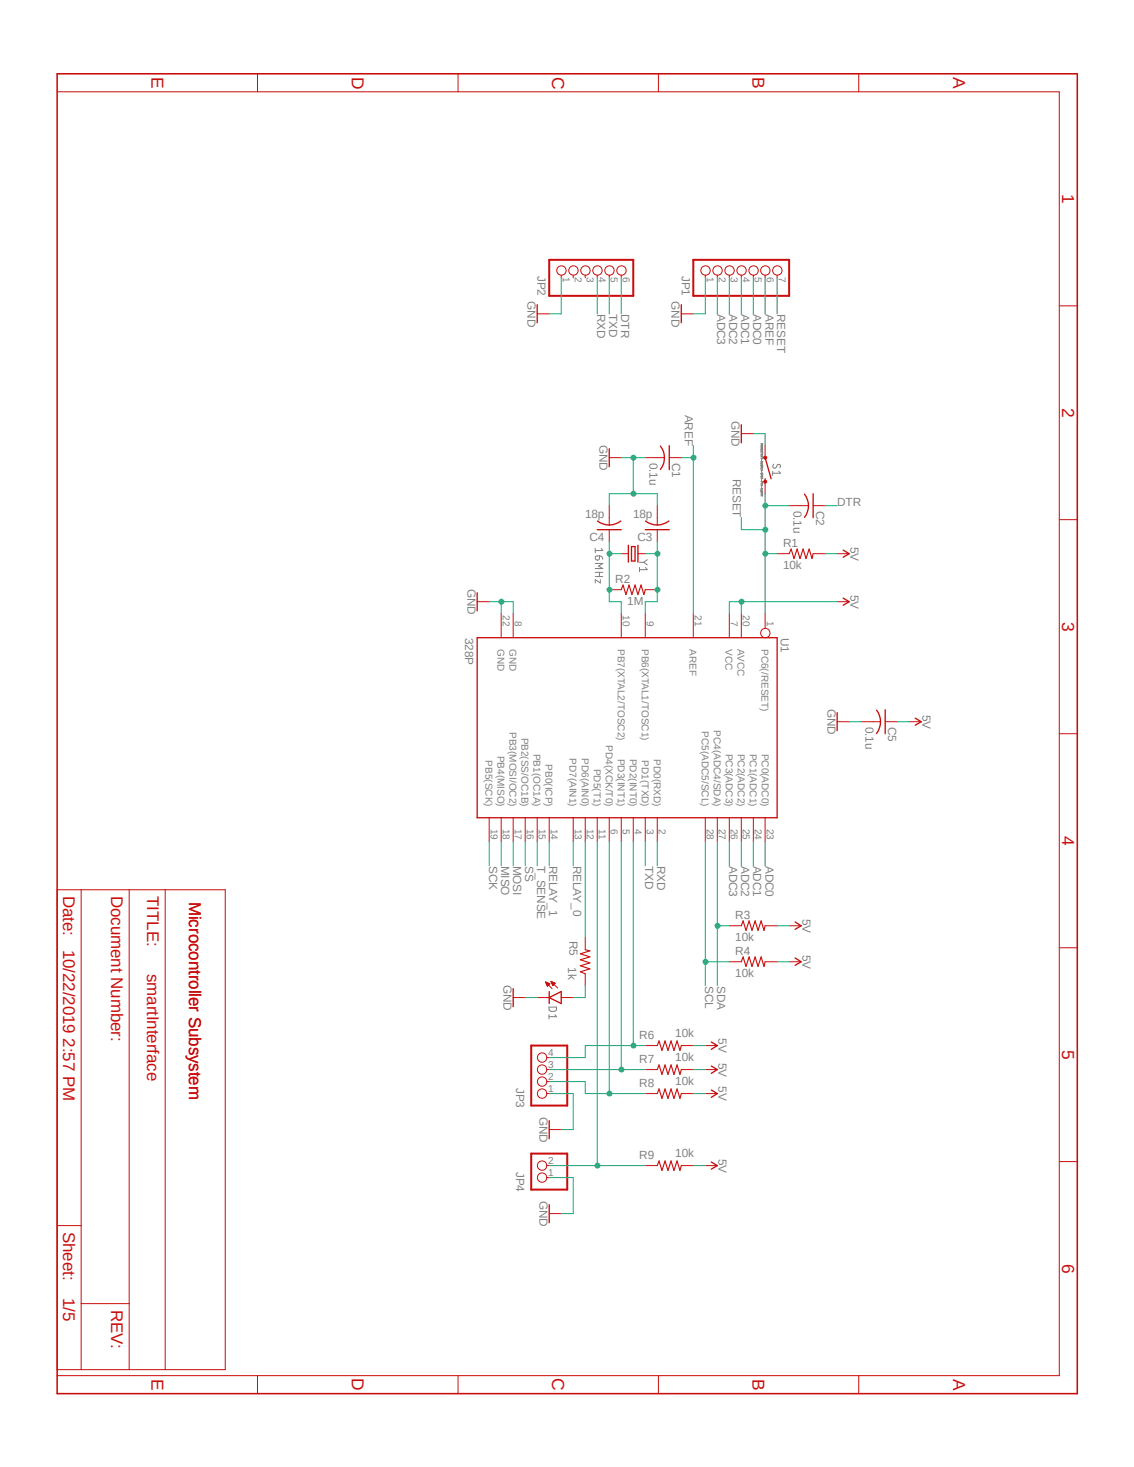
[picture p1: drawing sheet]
<svg xmlns="http://www.w3.org/2000/svg" width="216mm" height="279mm" viewBox="0 0 216 279" stroke-linecap="round" stroke-linejoin="round" font-family="sans-serif">
<path d="M10.4 13.6l195 252.2M205.4 13.6l-195 252.2" fill="none" stroke="#fff" stroke-width=".19"/>
<g fill="none" stroke="#808080" stroke-width=".19">
<path d="M144.9 86.9h.3v.1h-.2M144.9 89.2v-.1h.3v.1M144.9 90.4h.3v.2l-.2-.2M144.9 91.7h.3v.2l-.2-.2M144.9 84.5h.3l-.2 .1 .2 .1h-.3M144.9 85.2h.3l-.2 .1 .2 .1h-.3M144.9 85.8v-.2h.3v.2M144.9 88.7h.3M144.9 85.9h.3l-.3 .2h.3M144.9 86.3h.3M144.9 86.5l.3 .1-.3 .1M144.9 87.3h.2"/>
<path d="M144.9 88.9h.3M144.9 89.4h.3M144.9 89.6h.3M144.9 91.1h.3M144.9 92.1h.3M144.9 92.3h.3M144.9 92.5h.3M144.9 93.3h.1M144.9 93.3v.1M144.9 93.8h.3l-.2 .1 .2 .2h-.3M144.9 94.2h.3l-.2 .1 .2 .1h-.3M144.9 84.9h.3v.1h-.3z"/>
<path d="M144.9 87.9v.2l.3-.2v.2M144.9 90.1v.2l.2-.2 .1 .2M144.9 90.7v.2l.2-.2 .1 .2M144.9 93.5l.3 .1-.2 .1zM144.9 86.5v.2M144.9 93.5l.3 .1M145 87.5v.3M145 89.7v.3M145 91.3v.2M145 92.7v.2M145 93.2v.1M145 86.9v.1"/>
<path d="M145 87h-.1M145.1 93l-.1 .2M145.1 93l-.2 .1 .1 .1M145.1 93l.1 .2M145.1 85.6v.1M145.1 89.4v.2M145.1 92.3v.2M145.1 87.3l.1 .1M145.2 86.2v.2M145.2 88.8v.2M145.2 91v.2M145.2 92v.2"/>
<path d="M145.2 87.2l-.1 .1M145.2 88.2l-.3 .1h.2l-.2 .1 .3 .1M147.1 89.7v.9M147.3 88.4a.47 .47 0 0 0 0 .8h.3l.5-.7a.34 .34 0 0 1 .5 .2l-.1 .4M148.3 89.7l.3 .4h-1.5M113.3 104.4v.9M113.3 107.3h1.5l-.8 .5 .8 .5h-1.5M113.3 109h1.5M113.3 109.8h1.5M113.4 106l.1-.1h.6v.4a.42 .42 0 0 1-.5 .4 .42 .42 0 0 1-.2-.7zM114.1 105.9a.59 .59 0 0 1 .7 .6M114.1 109v.8"/>
<path d="M114.3 110.4v.6l-1-.6v.6M114.5 104.4l.3 .5h-1.5M121.8 107.1h.8M121.8 108.1v.8M122.6 107.1l.6 .5M122.9 108.1l.3 .4h-1.4M123.2 106.6l-.6 .5M104.5 191.8h1.5l-.1 .6-.3 .2h-.7l-.3-.2zM104.5 193.3v.8M105.7 193.3l.3 .3h-1.5"/>
</g>
<g fill="none" stroke="#c90d0c" stroke-width=".25">
<path d="M125.7 85a3.6 3.6 0 0 1 0 4.4M127.4 84.9v4.6M145.7 91.2v.5M145.7 87.2l1.1 4M153.2 94.1a3.6 3.6 0 0 1 0 4.5M154.8 94v4.6M90.8 112.9v3.4M160.5 113.9l1.2 .7-1.2 .7M160.5 104.8l1.2 .7-1.2 .6M90.8 121.5h57.2v34.2h-57.2zM159.4 135.7v3.4M166.9 135.3a3.6 3.6 0 0 1 0 4.4"/>
<path d="M168.5 135.2v4.5M174.2 136.8l1.2 .7-1.2 .6M151.4 175.6l1.1 .7-1.1 .7M151.4 182.5l1.1 .7-1.1 .7"/>
</g>
<g fill="none" stroke="#c90d0c" stroke-width=".19">
<path d="M10.9 17.5h190.8v244.5h-190.8M49 14.1v3.4M87.2 14.1v3.4M125.3 14.1v3.4M163.5 14.1v3.4M201.7 58.3h3.4M122.9 87.2h3.6M127.4 87.2h2.3M150.2 96.3h3.7M154.8 96.3h2.3M201.7 99h3.4M90.8 114.6h2.3"/>
<path d="M95.4 116.9v4.6M97.7 116.9v4.6M118.3 116.9v4.6M122.9 116.9v4.6M132 116.9v4.6M138.9 116.9v4.6M141.1 116.9v4.6M145.7 116.9v2.8M148 105.5h2.2M154.8 105.5h2.3M159.4 114.6h2.3M159.4 105.5h2.3"/>
<path d="M159.4 137.5h2.3M164 137.5h3.6M168.5 137.5h2.3M173.1 137.5h2.3M201.7 139.7h3.4M93.1 155.7v4.6M95.4 155.7v4.6M97.7 155.7v4.6M100 155.7v4.6M102.3 155.7v4.6M104.6 155.7v4.6M109.1 155.7v4.6"/>
<path d="M111.4 155.7v4.6M113.7 155.7v4.6M116 155.7v4.6M118.3 155.7v4.6M120.6 155.7v4.6M122.9 155.7v4.6M125.1 155.7v4.6M134.3 155.7v4.6M136.6 155.7v4.6M138.9 155.7v4.6M141.1 155.7v4.6M143.4 155.7v4.6"/>
<path d="M145.7 155.7v4.6M10.9 169.5h32v91.4h-32zM15.5 169.5v91.4M24.6 169.5v91.4M31.5 169.5v91.4M138.9 176.3h2.2M145.7 176.3h2.3M150.2 176.3h2.3M138.9 183.2h2.2M145.7 183.2h2.3M150.2 183.2h2.3M201.7 180.5h3.4"/>
<path d="M10.9 233.4h4.6M201.7 221.2h3.4M15.5 248.3h9.1M49 262v3.4M87.2 262v3.4M125.3 262v3.4M163.5 262v3.4"/>
<circle cx="145.7" cy="120.6" r=".89"/>
</g>
<path d="M10.9 14.1h194.2v251.3h-194.2z" fill="none" stroke="#c90d0c" stroke-width=".3"/>
<path d="M150.2 105.5l.4-.9 .6 1.8 .6-1.8 .5 1.8 .6-1.8 .6 1.8 .6-1.8 .5 1.8 .2-.9M141.1 176.3l.4-.9 .5 1.8 .6-1.8 .6 1.8 .6-1.8 .5 1.8 .6-1.8 .6 1.8 .2-.9M141.1 183.2l.4-1 .5 1.9 .6-1.9 .6 1.9 .6-1.9 .5 1.9 .6-1.9 .6 1.9 .2-.9" fill="none" stroke="#c90d0c" stroke-width=".21"/>
<path d="M145.5 87h.4l.1 .2-.1 .2h-.4l-.1-.2z" fill-rule="evenodd" fill="#c90d0c"/>
<path d="M145.5 87h.4l.1 .2-.1 .2h-.4l-.1-.2z" fill="none" stroke="#c90d0c" stroke-width=".19"/>
<path d="M145.5 91.5h.4l.1 .2-.1 .2h-.4l-.1-.2z" fill-rule="evenodd" fill="#c90d0c"/>
<g fill="none" stroke="#c90d0c" stroke-width=".19">
<path d="M102.3 59.8h2.3M106.8 52.4v.5M109.1 52.4v.5M111.4 52.4v.5M113.7 52.4v.5M116 52.4v.5M118.3 52.4v.5M129.7 59.8h2.3M134.3 52.4v.5M136.6 52.4v.5M138.9 52.4v.5M141.1 52.4v.5"/>
<path d="M143.4 52.4v.5M145.7 52.4v.5M148 52.4v.5M116 87.2h2.3M116 96.3v3.7M125.1 96.3v3.7M141.1 82.6h2.3M145.5 91.5h.4l.1 .2-.1 .2h-.4l-.1-.2zM145.7 84.9v2.3M145.7 91.7v2.3M116 100.9v2.3M116 112.3h2.3"/>
<path d="M118.3 105.5h1.3M121.5 105.5h1.4M122.9 112.3h2.2M125.1 100.9v2.3M111.4 178.6v2.3M97.7 190h2.3M102.3 190h2.3M103.9 187l1.2 1.3M103.9 187l.8 .4-.5 .4zM103.9 187.1h.1M104 187.1v.2M104.1 187.1v.4"/>
<path d="M104.1 187.2v.4M104.2 187.2v.6M104.3 187.2v.6M104.4 187.2v.5M104.4 187.3v.3M104.5 187.3v.3M104.6 187.3v.2M104.6 187.4h.1M104.9 186.9l1.3 1.3M104.9 186.9l.8 .4-.5 .4M104.9 186.9l.3 .8M104.9 186.9v.1"/>
<path d="M105 187v.2M105.1 187v.3M105.2 187v.5M105.2 187.1v.6M105.3 187.1v.6M105.4 187.1v.5M105.5 187.2v.3M105.6 187.2v.2M105.7 187.2v.1M106.8 190h2.3M111.4 185.5v2.2M122.9 199.1h2.2"/>
<path d="M129.7 199.1h2.3M134.3 199.1h2.3M104.1 208.3h.5M104.1 206h.5M104.1 203.7h.5M104.1 201.4h.5M104.6 215.1h2.2M122.9 208.3h2.2M122.9 203.7h2.2M129.7 208.3h2.3M129.7 203.7h2.3M134.3 208.3h2.3"/>
<path d="M134.3 203.7h2.3M104.1 224.3h.5M104.1 222h.5M104.6 231.1h2.2M122.9 222h2.2M129.7 222h2.3M134.3 222h2.3"/>
<circle cx="106.9" cy="51.5" r=".89"/>
<circle cx="109.2" cy="51.5" r=".89"/>
<circle cx="111.5" cy="51.5" r=".89"/>
<circle cx="113.7" cy="51.5" r=".89"/>
<circle cx="116" cy="51.5" r=".89"/>
<circle cx="118.3" cy="51.5" r=".89"/>
<circle cx="134.3" cy="51.5" r=".89"/>
<circle cx="136.6" cy="51.5" r=".89"/>
<circle cx="138.9" cy="51.5" r=".89"/>
<circle cx="141.2" cy="51.5" r=".89"/>
<circle cx="143.5" cy="51.5" r=".89"/>
<circle cx="145.7" cy="51.5" r=".89"/>
<circle cx="148" cy="51.5" r=".89"/>
<circle cx="103.2" cy="208.3" r=".89"/>
<circle cx="103.2" cy="201.4" r=".89"/>
<circle cx="103.2" cy="203.7" r=".89"/>
<circle cx="103.2" cy="206" r=".89"/>
<circle cx="103.2" cy="224.3" r=".89"/>
<circle cx="103.2" cy="222" r=".89"/>
</g>
<g fill="none" stroke="#c90d0c" stroke-width=".25">
<path d="M102.3 58v3.5M129.7 58v3.5M113.7 99.2a3.6 3.6 0 0 0 4.5 0M116 85.5v3.4M122.9 99.2a3.6 3.6 0 0 0 4.4 0M141.1 80.9v3.4M113.7 100.9h4.6M119.6 103.8v3.3M120.2 104.1h.7v2.7h-.7zM121.5 103.8v3.3M122.9 100.9h4.5M97.7 188.3v3.4"/>
<path d="M104.6 188.8v2.3M104.6 190l2.2-1.2v2.3zM135.4 198.5l1.2 .6-1.2 .8M104.6 213.4v3.5M135.4 203l1.2 .7-1.2 .7M135.4 207.6l1.2 .7-1.2 .7M104.6 229.4v3.5M135.4 221.3l1.2 .7-1.2 .7"/>
</g>
<path d="M104.6 49.5h16v6.8h-16zM132 49.5h18.2v6.8h-18.2zM101.1 199.1h6.9v11.5h-6.9zM101.1 219.7h6.9v6.9h-6.9z" fill="none" stroke="#c90d0c" stroke-width=".38"/>
<path d="M118.3 112.3l.3-.9 .6 1.8 .6-1.8 .5 1.8 .6-1.8 .6 1.8 .5-1.8 .6 1.8 .3-.9M111.4 180.9l.9 .2-1.8 .6 1.8 .5-1.8 .6 1.8 .6-1.8 .5 1.8 .6-1.8 .6 .9 .4M125.1 199.1l.4-.9 .5 1.9 .6-1.9 .6 1.9 .6-1.9 .5 1.9 .6-1.9 .6 1.9 .2-1M125.1 203.7l.4-.9 .5 1.8 .6-1.8 .6 1.8 .6-1.8 .5 1.8 .6-1.8 .6 1.8 .2-.9M125.1 208.3l.4-.9 .5 1.8 .6-1.8 .6 1.8 .6-1.8 .5 1.8 .6-1.8 .6 1.8 .2-.9M125.1 222l.4-.9 .5 1.8 .6-1.8 .6 1.8 .6-1.8 .5 1.8 .6-1.8 .6 1.8 .2-.9" fill="none" stroke="#c90d0c" stroke-width=".21"/>
<path d="M93.1 114.6h4.6v2.3M95.4 114.6v2.3" fill="none" stroke="#0dab76" stroke-width=".19"/>
<circle cx="95.5" cy="114.6" r=".46" fill="#0dab76"/>
<g fill="none" stroke="#0dab76" stroke-width=".19">
<path d="M116 96.3v-2.3h9.1v2.3M118.3 87.2h4.6M120.6 87.2v6.8M143.4 82.6h2.3v2.3M161.7 137.5h2.3M104.6 208.3h4.5v6.8h-2.3M104.6 224.3h4.5v6.8h-2.3"/>
<circle cx="95.5" cy="114.6" r=".46"/>
</g>
<circle cx="120.6" cy="87.2" r=".46" fill="#0dab76"/>
<circle cx="120.6" cy="87.2" r=".46" fill="none" stroke="#0dab76" stroke-width=".19"/>
<circle cx="120.6" cy="94" r=".46" fill="#0dab76"/>
<g fill="none" stroke="#0dab76" stroke-width=".19">
<path d="M106.8 52.9v6.9h-2.2M134.3 52.9v6.9h-2.3M134.3 160.3v27.4M100 190h2.3M134.3 183.2h4.6"/>
<circle cx="120.6" cy="94" r=".46"/>
</g>
<circle cx="134.3" cy="183.2" r=".46" fill="#0dab76"/>
<g fill="none" stroke="#0dab76" stroke-width=".19">
<path d="M136.6 160.3v27.4M136.6 176.3h2.3"/>
<circle cx="134.3" cy="183.2" r=".46"/>
</g>
<circle cx="136.6" cy="176.3" r=".46" fill="#0dab76"/>
<g fill="none" stroke="#0dab76" stroke-width=".19">
<path d="M141.1 114.6v2.3M159.4 114.6h-20.5v2.3M170.8 137.5h2.3M148 176.3h2.2M148 183.2h2.2"/>
<circle cx="136.6" cy="176.3" r=".46"/>
</g>
<circle cx="141.2" cy="114.6" r=".46" fill="#0dab76"/>
<g fill="none" stroke="#0dab76" stroke-width=".19">
<path d="M145.7 94v22.9M145.7 105.5h2.3M157.1 105.5h2.3M132 199.1h2.3M132 203.7h2.3M132 208.3h2.3M132 222h2.3"/>
<circle cx="141.2" cy="114.6" r=".46"/>
</g>
<circle cx="145.7" cy="105.5" r=".46" fill="#0dab76"/>
<g fill="none" stroke="#0dab76" stroke-width=".19">
<path d="M141.1 100.9h4.6"/>
<circle cx="145.7" cy="105.5" r=".46"/>
</g>
<circle cx="145.7" cy="100.9" r=".46" fill="#0dab76"/>
<g fill="none" stroke="#0dab76" stroke-width=".19">
<path d="M141.1 98.6v2.3M145.7 96.3h4.5"/>
<circle cx="145.7" cy="100.9" r=".46"/>
</g>
<circle cx="145.7" cy="96.3" r=".46" fill="#0dab76"/>
<g fill="none" stroke="#0dab76" stroke-width=".19">
<path d="M118.3 52.9v6.9M148 52.9v6.9M129.7 87.2h2.3M132 84.9v32M157.1 96.3h2.3M93.1 160.3v4.6M95.4 160.3v4.6M97.7 160.3v4.6M100 160.3v4.6"/>
<circle cx="145.7" cy="96.3" r=".46"/>
</g>
<circle cx="132" cy="87.2" r=".46" fill="#0dab76"/>
<g fill="none" stroke="#0dab76" stroke-width=".19">
<path d="M145.7 52.9v6.9M122.9 105.5h2.2M125.1 103.2v11.4h-2.2v2.3"/>
<circle cx="132" cy="87.2" r=".46"/>
</g>
<circle cx="125.2" cy="105.5" r=".46" fill="#0dab76"/>
<circle cx="125.2" cy="105.5" r=".46" fill="none" stroke="#0dab76" stroke-width=".19"/>
<circle cx="125.2" cy="112.3" r=".46" fill="#0dab76"/>
<g fill="none" stroke="#0dab76" stroke-width=".19">
<path d="M116 103.2v11.4h2.3v2.3M116 105.5h2.3"/>
<circle cx="125.2" cy="112.3" r=".46"/>
</g>
<circle cx="116" cy="105.5" r=".46" fill="#0dab76"/>
<circle cx="116" cy="105.5" r=".46" fill="none" stroke="#0dab76" stroke-width=".19"/>
<circle cx="116" cy="112.3" r=".46" fill="#0dab76"/>
<g fill="none" stroke="#0dab76" stroke-width=".19">
<path d="M118.3 160.3v43.4M104.6 203.7h18.3"/>
<circle cx="116" cy="112.3" r=".46"/>
</g>
<circle cx="118.3" cy="203.7" r=".46" fill="#0dab76"/>
<g fill="none" stroke="#0dab76" stroke-width=".19">
<path d="M120.6 160.3v38.8M122.9 199.1h-11.5v2.3h-6.8"/>
<circle cx="118.3" cy="203.7" r=".46"/>
</g>
<circle cx="120.6" cy="199.1" r=".46" fill="#0dab76"/>
<g fill="none" stroke="#0dab76" stroke-width=".19">
<path d="M116 160.3v48M104.6 206h6.8v2.3h11.5"/>
<circle cx="120.6" cy="199.1" r=".46"/>
</g>
<circle cx="116" cy="208.3" r=".46" fill="#0dab76"/>
<g fill="none" stroke="#0dab76" stroke-width=".19">
<path d="M113.7 160.3v61.7M104.6 222h18.3"/>
<circle cx="116" cy="208.3" r=".46"/>
</g>
<circle cx="113.8" cy="222" r=".46" fill="#0dab76"/>
<g fill="none" stroke="#0dab76" stroke-width=".19">
<path d="M113.7 52.9v6.9M116 52.9v6.9M136.6 52.9v6.9M138.9 52.9v6.9M141.1 52.9v6.9M143.4 52.9v6.9M102.3 160.3v4.6M104.6 160.3v4.6M109.1 160.3v4.6M111.4 160.3v18.3M122.9 160.3v4.6M125.1 160.3v4.6"/>
<path d="M138.9 160.3v4.6M141.1 160.3v4.6M143.4 160.3v4.6M145.7 160.3v4.6M111.4 187.7v2.3h-2.3"/>
<circle cx="113.8" cy="222" r=".46"/>
</g>
<g font-size="3.3" fill="#c90d0c">
<text x="28.8" y="14.7" transform="rotate(90 28.8 14.7)">E</text>
<text x="67" y="14.6" transform="rotate(90 67 14.6)">D</text>
<text x="105.1" y="14.6" transform="rotate(90 105.1 14.6)">C</text>
<text x="143.3" y="14.7" transform="rotate(90 143.3 14.7)">B</text>
<text x="181.4" y="14.7" transform="rotate(90 181.4 14.7)">A</text>
<text x="202.2" y="37" transform="rotate(90 202.2 37)">1</text>
<text x="202.2" y="77.7" transform="rotate(90 202.2 77.7)">2</text>
<text x="202.2" y="118.5" transform="rotate(90 202.2 118.5)">3</text>
<text x="202.2" y="159.2" transform="rotate(90 202.2 159.2)">4</text>
<text x="202.2" y="200" transform="rotate(90 202.2 200)">5</text>
<text x="202.2" y="240.7" transform="rotate(90 202.2 240.7)">6</text>
<text x="28.8" y="262.6" transform="rotate(90 28.8 262.6)">E</text>
<text x="67" y="262.5" transform="rotate(90 67 262.5)">D</text>
<text x="105.1" y="262.5" transform="rotate(90 105.1 262.5)">C</text>
<text x="143.3" y="262.6" transform="rotate(90 143.3 262.6)">B</text>
<text x="181.4" y="262.6" transform="rotate(90 181.4 262.6)">A</text>
</g>
<g font-size="3.2" fill="#c90d0c">
<text x="12" y="170.6" transform="rotate(90 12 170.6)">Date:</text>
<text x="21.2" y="170.6" transform="rotate(90 21.2 170.6)">Document Number:</text>
<text x="28" y="170.6" transform="rotate(90 28 170.6)">TITLE:</text>
<text x="36" y="171.7" transform="rotate(90 36 171.7)">Microcontroller Subsystem</text>
<text x="12" y="180.9" transform="rotate(90 12 180.9)">10/22/2019 2:57 PM</text>
<text x="28" y="185.5" transform="rotate(90 28 185.5)">smartInterface</text>
<text x="12" y="234.6" transform="rotate(90 12 234.6)">Sheet:</text>
<text x="12" y="247.1" transform="rotate(90 12 247.1)">1/5</text>
<text x="21.2" y="249.4" transform="rotate(90 21.2 249.4)">REV:</text>
</g>
<g font-size="2.2" fill="#808080">
<text x="102.4" y="52.5" transform="rotate(90 102.4 52.5)">JP2</text>
<text x="129.8" y="52.5" transform="rotate(90 129.8 52.5)">JP1</text>
<text x="100.5" y="57.3" transform="rotate(90 100.5 57.3)">GND</text>
<text x="113.7" y="59.8" transform="rotate(90 113.7 59.8)">RXD</text>
<text x="116" y="59.8" transform="rotate(90 116 59.8)">TXD</text>
<text x="118.3" y="59.8" transform="rotate(90 118.3 59.8)">DTR</text>
<text x="127.8" y="57.3" transform="rotate(90 127.8 57.3)">GND</text>
<text x="136.6" y="59.8" transform="rotate(90 136.6 59.8)">ADC3</text>
<text x="138.9" y="59.8" transform="rotate(90 138.9 59.8)">ADC2</text>
<text x="141.1" y="59.8" transform="rotate(90 141.1 59.8)">ADC1</text>
<text x="143.4" y="59.8" transform="rotate(90 143.4 59.8)">ADC0</text>
<text x="145.7" y="59.8" transform="rotate(90 145.7 59.8)">AREF</text>
<text x="148" y="59.8" transform="rotate(90 148 59.8)">RESET</text>
<text x="130.4" y="79" transform="rotate(90 130.4 79)">AREF</text>
<text x="139.3" y="80.1" transform="rotate(90 139.3 80.1)">GND</text>
<text x="114.1" y="84.7" transform="rotate(90 114.1 84.7)">GND</text>
<text x="123.7" y="88.1" transform="rotate(90 123.7 88.1)">0.1u</text>
<text x="128" y="88.1" transform="rotate(90 128 88.1)">C1</text>
<text x="139.5" y="91.1" transform="rotate(90 139.5 91.1)">RESET</text>
<text x="111.4" y="98.7">18p</text>
<text x="120.5" y="98.7">18p</text>
<text x="151" y="97.2" transform="rotate(90 151 97.2)">0.1u</text>
<text x="155.4" y="97.2" transform="rotate(90 155.4 97.2)">C2</text>
<text x="159.4" y="96.3">DTR</text>
<text x="112.2" y="103.1">C4</text>
<text x="121.4" y="103.1">C3</text>
<text x="149.1" y="104.1">R1</text>
<text x="161.9" y="104.1" transform="rotate(90 161.9 104.1)">5V</text>
<text x="89" y="112.1" transform="rotate(90 89 112.1)">GND</text>
<text x="117.1" y="111">R2</text>
<text x="149.1" y="108.4">10k</text>
<text x="161.9" y="113.2" transform="rotate(90 161.9 113.2)">5V</text>
<text x="119.4" y="115.3">1M</text>
<text x="88.6" y="121.5" transform="rotate(90 88.6 121.5)">328P</text>
<text x="148.7" y="121.5" transform="rotate(90 148.7 121.5)">U1</text>
<text x="157.6" y="135" transform="rotate(90 157.6 135)">GND</text>
<text x="175.6" y="136.1" transform="rotate(90 175.6 136.1)">5V</text>
<text x="164.8" y="138.4" transform="rotate(90 164.8 138.4)">0.1u</text>
<text x="169.1" y="138.4" transform="rotate(90 169.1 138.4)">C5</text>
<text x="93.1" y="164.9" transform="rotate(90 93.1 164.9)">SCK</text>
<text x="95.4" y="164.9" transform="rotate(90 95.4 164.9)">MISO</text>
<text x="97.7" y="164.9" transform="rotate(90 97.7 164.9)">MOSI</text>
<text x="100" y="164.9" transform="rotate(90 100 164.9)">SS</text>
<text x="102.3" y="164.9" transform="rotate(90 102.3 164.9)">T_SENSE</text>
<text x="104.6" y="164.9" transform="rotate(90 104.6 164.9)">RELAY_1</text>
<text x="109.1" y="164.9" transform="rotate(90 109.1 164.9)">RELAY_0</text>
<text x="122.9" y="164.9" transform="rotate(90 122.9 164.9)">TXD</text>
<text x="125.1" y="164.9" transform="rotate(90 125.1 164.9)">RXD</text>
<text x="138.9" y="164.9" transform="rotate(90 138.9 164.9)">ADC3</text>
<text x="141.1" y="164.9" transform="rotate(90 141.1 164.9)">ADC2</text>
<text x="143.4" y="164.9" transform="rotate(90 143.4 164.9)">ADC1</text>
<text x="145.7" y="164.9" transform="rotate(90 145.7 164.9)">ADC0</text>
<text x="108.5" y="179.2" transform="rotate(90 108.5 179.2)">R5</text>
<text x="140" y="179.3">10k</text>
<text x="140" y="175">R3</text>
<text x="152.8" y="175" transform="rotate(90 152.8 175)">5V</text>
<text x="108.2" y="184.2" transform="rotate(90 108.2 184.2)">1k</text>
<text x="140" y="181.8">R4</text>
<text x="152.8" y="181.8" transform="rotate(90 152.8 181.8)">5V</text>
<text x="95.9" y="187.6" transform="rotate(90 95.9 187.6)">GND</text>
<text x="134.3" y="187.8" transform="rotate(90 134.3 187.8)">SCL</text>
<text x="136.6" y="187.8" transform="rotate(90 136.6 187.8)">SDA</text>
<text x="140" y="186.1">10k</text>
<text x="121.7" y="197.8">R6</text>
<text x="128.6" y="197.6">10k</text>
<text x="136.8" y="197.8" transform="rotate(90 136.8 197.8)">5V</text>
<text x="121.7" y="202.4">R7</text>
<text x="128.6" y="202.1">10k</text>
<text x="136.8" y="202.4" transform="rotate(90 136.8 202.4)">5V</text>
<text x="98.3" y="207.1" transform="rotate(90 98.3 207.1)">JP3</text>
<text x="121.7" y="207">R8</text>
<text x="128.6" y="206.7">10k</text>
<text x="136.8" y="206.9" transform="rotate(90 136.8 206.9)">5V</text>
<text x="102.7" y="212.7" transform="rotate(90 102.7 212.7)">GND</text>
<text x="121.7" y="220.6">R9</text>
<text x="128.6" y="220.4">10k</text>
<text x="136.8" y="220.6" transform="rotate(90 136.8 220.6)">5V</text>
<text x="98.3" y="223.1" transform="rotate(90 98.3 223.1)">JP4</text>
<text x="102.7" y="228.7" transform="rotate(90 102.7 228.7)">GND</text>
</g>
<g font-size="1.9" fill="#808080">
<text x="107.2" y="52.7" transform="rotate(90 107.2 52.7)">1</text>
<text x="109.4" y="52.7" transform="rotate(90 109.4 52.7)">2</text>
<text x="111.7" y="52.7" transform="rotate(90 111.7 52.7)">3</text>
<text x="114" y="52.7" transform="rotate(90 114 52.7)">4</text>
<text x="116.3" y="52.7" transform="rotate(90 116.3 52.7)">5</text>
<text x="118.6" y="52.7" transform="rotate(90 118.6 52.7)">6</text>
<text x="134.6" y="52.7" transform="rotate(90 134.6 52.7)">1</text>
<text x="136.9" y="52.7" transform="rotate(90 136.9 52.7)">2</text>
<text x="139.1" y="52.7" transform="rotate(90 139.1 52.7)">3</text>
<text x="141.4" y="52.7" transform="rotate(90 141.4 52.7)">4</text>
<text x="143.7" y="52.7" transform="rotate(90 143.7 52.7)">5</text>
<text x="146" y="52.7" transform="rotate(90 146 52.7)">6</text>
<text x="148.3" y="52.7" transform="rotate(90 148.3 52.7)">7</text>
<text x="95.8" y="117.2" transform="rotate(90 95.8 117.2)">22</text>
<text x="98" y="118.3" transform="rotate(90 98 118.3)">8</text>
<text x="118.6" y="117.2" transform="rotate(90 118.6 117.2)">10</text>
<text x="123.1" y="118.3" transform="rotate(90 123.1 118.3)">9</text>
<text x="132.3" y="117.2" transform="rotate(90 132.3 117.2)">21</text>
<text x="139.1" y="118.3" transform="rotate(90 139.1 118.3)">7</text>
<text x="141.4" y="117.2" transform="rotate(90 141.4 117.2)">20</text>
<text x="146" y="118.3" transform="rotate(90 146 118.3)">1</text>
<text x="94.7" y="123.6" transform="rotate(90 94.7 123.6)">GND</text>
<text x="97" y="123.6" transform="rotate(90 97 123.6)">GND</text>
<text x="117.6" y="123.6" transform="rotate(90 117.6 123.6)">PB7(XTAL2/TOSC2)</text>
<text x="122.2" y="123.6" transform="rotate(90 122.2 123.6)">PB6(XTAL1/TOSC1)</text>
<text x="131.3" y="123.6" transform="rotate(90 131.3 123.6)">AREF</text>
<text x="138.1" y="123.6" transform="rotate(90 138.1 123.6)">VCC</text>
<text x="140.4" y="123.6" transform="rotate(90 140.4 123.6)">AVCC</text>
<text x="145" y="123.6" transform="rotate(90 145 123.6)">PC6(/RESET)</text>
<text x="94.7" y="143.9" transform="rotate(90 94.7 143.9)">PB4(MISO)</text>
<text x="97" y="139.4" transform="rotate(90 97 139.4)">PB3(MOSI/OC2)</text>
<text x="99.3" y="140.5" transform="rotate(90 99.3 140.5)">PB2(SS/OC1B)</text>
<text x="101.6" y="143.6" transform="rotate(90 101.6 143.6)">PB1(OC1A)</text>
<text x="115.3" y="141.9" transform="rotate(90 115.3 141.9)">PD4(XCK/T0)</text>
<text x="133.6" y="139.2" transform="rotate(90 133.6 139.2)">PC5(ADC5/SCL)</text>
<text x="135.9" y="139" transform="rotate(90 135.9 139)">PC4(ADC4/SDA)</text>
<text x="138.2" y="143.5" transform="rotate(90 138.2 143.5)">PC3(ADC3)</text>
<text x="140.5" y="143.5" transform="rotate(90 140.5 143.5)">PC2(ADC2)</text>
<text x="142.7" y="143.5" transform="rotate(90 142.7 143.5)">PC1(ADC1)</text>
<text x="145" y="143.5" transform="rotate(90 145 143.5)">PC0(ADC0)</text>
<text x="92.5" y="144.8" transform="rotate(90 92.5 144.8)">PB5(SCK)</text>
<text x="103.9" y="145.6" transform="rotate(90 103.9 145.6)">PB0(ICP)</text>
<text x="108.5" y="144.4" transform="rotate(90 108.5 144.4)">PD7(AIN1)</text>
<text x="110.7" y="144.4" transform="rotate(90 110.7 144.4)">PD6(AIN0)</text>
<text x="113" y="146.4" transform="rotate(90 113 146.4)">PD5(T1)</text>
<text x="117.6" y="144.5" transform="rotate(90 117.6 144.5)">PD3(INT1)</text>
<text x="119.9" y="144.5" transform="rotate(90 119.9 144.5)">PD2(INT0)</text>
<text x="122.2" y="144.8" transform="rotate(90 122.2 144.8)">PD1(TXD)</text>
<text x="124.5" y="144.6" transform="rotate(90 124.5 144.6)">PD0(RXD)</text>
<text x="93.5" y="157.8" transform="rotate(90 93.5 157.8)">19</text>
<text x="95.8" y="157.8" transform="rotate(90 95.8 157.8)">18</text>
<text x="98" y="157.8" transform="rotate(90 98 157.8)">17</text>
<text x="100.3" y="157.8" transform="rotate(90 100.3 157.8)">16</text>
<text x="102.6" y="157.8" transform="rotate(90 102.6 157.8)">15</text>
<text x="104.9" y="157.8" transform="rotate(90 104.9 157.8)">14</text>
<text x="109.4" y="157.8" transform="rotate(90 109.4 157.8)">13</text>
<text x="111.7" y="157.8" transform="rotate(90 111.7 157.8)">12</text>
<text x="114" y="157.8" transform="rotate(90 114 157.8)">11</text>
<text x="116.3" y="157.8" transform="rotate(90 116.3 157.8)">6</text>
<text x="118.6" y="157.8" transform="rotate(90 118.6 157.8)">5</text>
<text x="120.9" y="157.8" transform="rotate(90 120.9 157.8)">4</text>
<text x="123.1" y="157.8" transform="rotate(90 123.1 157.8)">3</text>
<text x="125.4" y="157.8" transform="rotate(90 125.4 157.8)">2</text>
<text x="134.6" y="157.8" transform="rotate(90 134.6 157.8)">28</text>
<text x="136.9" y="157.8" transform="rotate(90 136.9 157.8)">27</text>
<text x="139.1" y="157.8" transform="rotate(90 139.1 157.8)">26</text>
<text x="141.4" y="157.8" transform="rotate(90 141.4 157.8)">25</text>
<text x="143.7" y="157.8" transform="rotate(90 143.7 157.8)">24</text>
<text x="146" y="157.8" transform="rotate(90 146 157.8)">23</text>
<text x="104.4" y="203.4">3</text>
<text x="104.4" y="201.1">4</text>
<text x="104.4" y="208">1</text>
<text x="104.4" y="205.7">2</text>
<text x="104.4" y="221.7">2</text>
<text x="104.4" y="224">1</text>
</g>
</svg>
